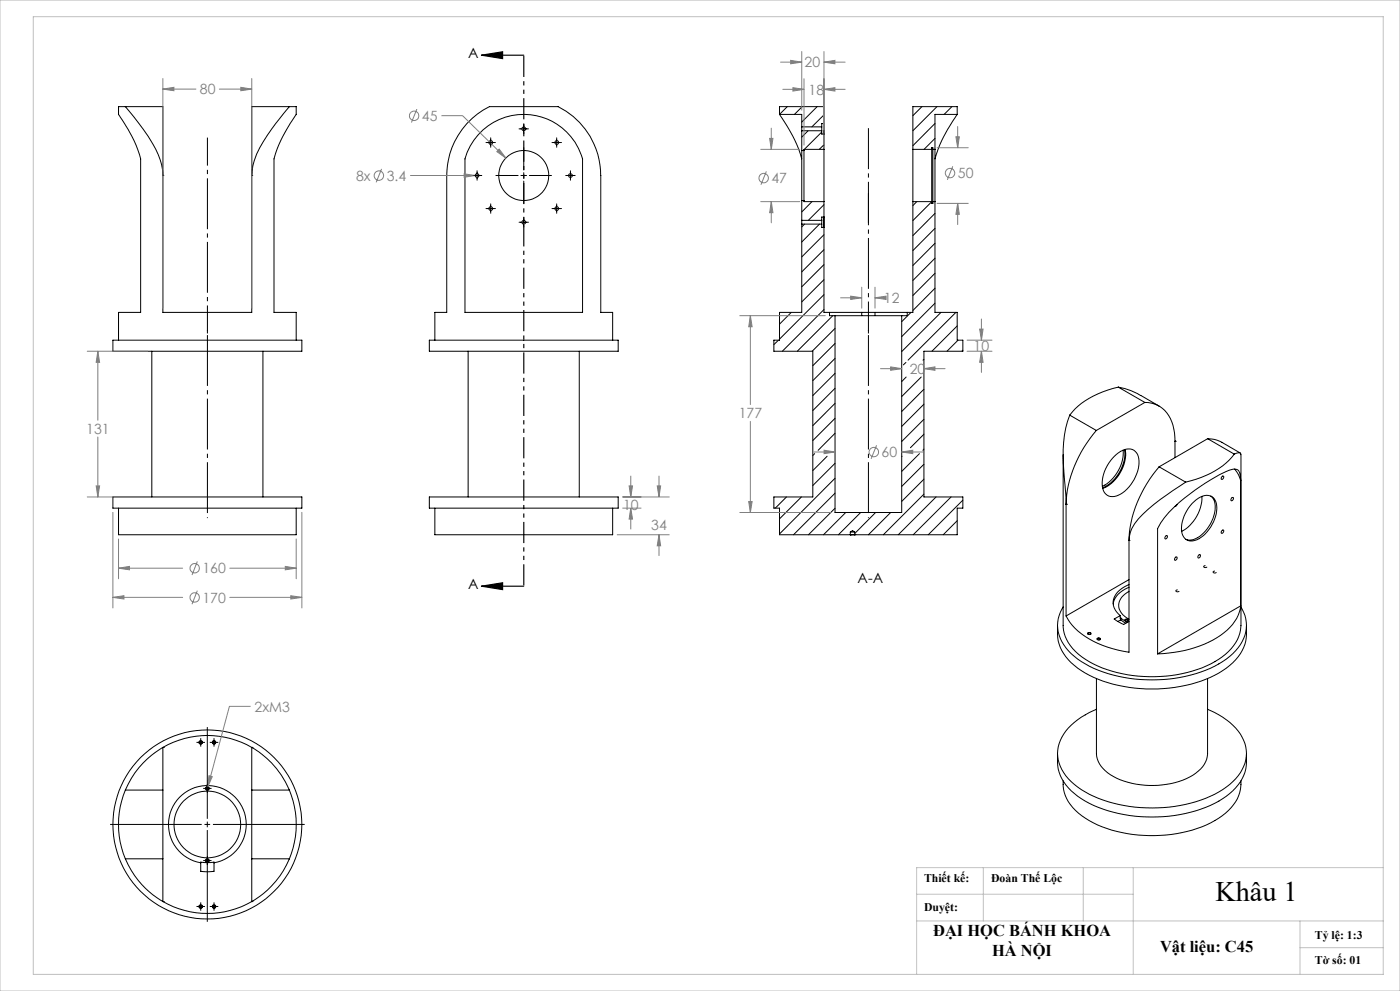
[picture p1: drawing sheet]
<svg xmlns="http://www.w3.org/2000/svg" width="420mm" height="297mm" viewBox="0 0 420 297" stroke-linecap="round" stroke-linejoin="round" font-family="sans-serif">
<g fill="none" stroke="#000" stroke-width=".3">
<path d="M37.6 32h-2v2.3l.5 .8a42.9 42.9 0 0 1 6.1 12.5v46h-6.6v8.3M37.6 32a65 65 0 0 1 9.8 14.3 15.5 15.5 0 0 1 1.5 6.3M37.6 32h11.3v20.6M86.8 32a70.5 70.5 0 0 0-9.8 14.1 16.8 16.8 0 0 0-1.5 6.5M86.8 32h2.1v2.3a48.4 48.4 0 0 0-6.7 13.3v46h6.7v8.3M86.8 32h-11.3v20.6M144.9 39a18.4 18.4 0 0 1 29.9 8.6v46h-35.3v-46a18.3 18.3 0 0 1 5.4-8.6zM155.7 38.6h2.8M157.1 37.2v2.8M233.9 34.3a48.4 48.4 0 0 1 6.6 13.3M233.9 34.3v-2.3h13.3v5M233.9 34.3h6.6v3.7"/>
<path d="M236.2 32l-2.3 2.3M240.5 38v1.2M240.5 39.2v5.9M240.5 38h6M240.5 39.2h6M240.7 32l-2.4 2.3M242.4 39.2l-1.9 1.9M245.1 32l-4.6 4.6M246.5 38v1.2M246.5 39.2v1h.7M246.5 39.6l-5.2 5.2M247.2 37v3.2"/>
<path d="M247.2 37h-.7v1M247.2 34.4l-3.6 3.6M276.6 32l-2.7 2.7M280.5 37l-6.6 6.7M281.1 32l-7.2 7.2M285.6 32l-2.4 2.3M287.2 34.3a50.7 50.7 0 0 0-6.7 13.3M287.2 34.3v-2.3h-13.3v12.8M287.2 34.3h-6.7v10.5M48.9 52.6h.1M48.9 52.6v41h26.6v-41M75.5 52.6h.1"/>
<path d="M134 52.6v41h-3.5v8.3M134 52.6h.1M134 52.6a23 23 0 0 1 12.8-20.6h20.6a23.1 23.1 0 0 1 12.8 20.6M141.7 52.6h2.8M143.1 51.2v2.8M145.8 42.7h2.8M147.2 41.3v2.8M148.8 52.6h6.6M156.3 52.6h1.7M157.1 44.3v6.6M157.1 51.7v1.7M157.1 54.3v6.7"/>
<path d="M158.8 52.6h6.7M165.6 42.7h2.9M167 41.3v2.8M169.7 52.6h2.8M171.1 51.2v2.8M180.2 52.6h.1M180.2 52.6v41h3.6v8.3M240.5 45.1v15M240.5 45.1h.7M241.2 45.1v15M241.2 44.9l-.2 .2M247.2 44.8v15.6"/>
<path d="M247.2 40.2v4.6M247.2 44.8h-6v.3M247.2 43.4l-1.4 1.4M273.9 44.8v15.6M273.9 44.8h5.6M279.5 44.8v15.6M279.5 44.8v-.5h.4v.5M279.9 44.8v15.6M279.9 44.8h.6M280.5 44.8v15.6M280.5 41.5l-3.3 3.3M145.8 62.5h2.8"/>
<path d="M147.2 61.1v2.8M155.7 66.6h2.8M157.1 65.2v2.8M165.6 62.5h2.9M167 61.1v2.8M240.5 66v1.2M240.5 67.2v26.4h-6.6v8.3h-1.7v3.4h11.6v43.6h-11.6v3.4h1.7v8h21.2M240.5 66h6M240.5 67.2h6M240.5 60.1v5.9M240.5 60.1h.7M241.2 60.1v.3h6"/>
<path d="M241.4 67.2l-.9 .8M243.6 60.4l-3.1 3.1M245.9 67.2l-5.4 5.3M246.5 66v1.2M246.5 67.2v1h.7M247.2 65v3.2M247.2 68.2h.1M247.2 65h-.7v1M247.2 68.2v25.4h1.6M247.2 60.4v4.6M247.2 61.3l-4.7 4.7M247.2 70.3l-6.7 6.7"/>
<path d="M247.2 74.8l-6.7 6.7M247.2 79.3l-6.7 6.7M273.9 60.4v33.2h-1.7M273.9 60.4h5.6M275 60.4l-1.1 1.2M279.5 60.4v.6h.4v-.6M279.5 60.5l-5.6 5.6M279.9 60.4h.6M280.5 60.4v33.2h6.7v8.3h1.7v3.4h-11.7v43.6h11.7v3.4h-1.7v8h-30.8M280.5 64l-6.6 6.6M280.5 68.4l-6.6 6.7M280.5 72.9l-6.6 6.7"/>
<path d="M280.5 77.4l-6.6 6.7M237.4 93.6l-3.5 3.6M247.2 83.8l-6.7 6.7M247.2 88.3l-13.3 13.3M247.2 92.8l-12.5 12.5M248.8 93.6h9.7M248.8 93.6v1h1.7M249.8 94.6l-10.6 10.7M250.5 94.6h20M250.5 94.6v59h20v-59M250.5 98.4l-6.8 6.9M258.5 93.6h4"/>
<path d="M258.5 93.6v1M262.5 93.6h9.7M262.5 93.6v1M272.2 93.6v1h-1.7M273.3 93.6l-2.8 2.8M280.5 81.9l-6.6 6.7M280.5 86.4l-6.6 6.7M280.5 90.9l-10 10M282.3 93.6l-11.8 11.8M286.8 93.6l-14.4 14.3M287.2 97.7l-7.6 7.6M33.9 101.9h56.7v3.4h-56.7z"/>
<path d="M45.5 105.3v43.6M78.9 105.3v43.6M128.8 101.9h56.7v3.4h-56.7zM140.4 105.3v43.6M173.8 105.3v43.6M233.5 101.9l-1.3 1.4M250.5 102.9l-6.7 6.7M250.5 107.4l-6.7 6.7M250.5 111.9l-6.7 6.7M250.5 116.4l-6.7 6.6M271.8 108.6l-.8 .8M271.9 113l-1.4 1.4"/>
<path d="M276.4 113l-5.9 5.8M277.2 107.7l-.3 .2M277.2 116.7l-6.7 6.6M287.4 101.9l-3.3 3.4M288.9 105l-.3 .3M335.5 116a18.3 18.3 0 0 1 6.7 2.6M335.5 116a24.6 24.6 0 0 0-14.6 8.4M335.5 116l8 4.6M342.3 118.5l5.4 3.2M244.4 136l-.6 .5M248.1 136.7l-4.3 4.3M250.5 120.9l-6.7 6.7"/>
<path d="M250.5 125.4l-6.7 6.6M250.5 129.9l-5.1 5.1M250.5 138.8l-6.7 6.7M270.6 136.7l-.1 .1M275.8 136l-5.3 5.3M277.2 121.1l-6.7 6.7M277.2 125.7l-6.7 6.6M277.2 130.1l-4.1 4.1M277.2 134.6l-.3 .4M277.2 139.1l-6.7 6.7M318.9 136.3v51.1a12.5 12.5 0 0 0 6.7 10.2 40.4 40.4 0 0 0 29 4.3 25.9 25.9 0 0 0 15.5-8.4l1.5-2.7 .7-3.4v-51.1M320.9 124.4a37.4 37.4 0 0 0-1.7 17l.6 9.7"/>
<path d="M320.9 124.4l8 4.6M328.9 129a36.3 36.3 0 0 0-9.1 22.1M334.3 136.8a5 5 0 0 1 5.9-1.8 5.6 5.6 0 0 1 1.1 6.3 10.9 10.9 0 0 1-7 7.5 3.2 3.2 0 0 1-3.6-3.5 11.7 11.7 0 0 1 3.6-8.5zM336.9 134.9a11.8 11.8 0 0 1-6.2 10.9M337.4 134.8a11.5 11.5 0 0 1-6.6 11.4M337.5 134.7a11.4 11.4 0 0 1-6.7 11.7M343.5 120.6a8.7 8.7 0 0 1 8.6 8l.4 3.7M343.5 120.6l-14.6 8.4M347.7 139.9a35.9 35.9 0 0 0-9 22.1M347.7 139.9l8 4.6M352.5 132.3h.1M352.5 132.3v4.9"/>
<path d="M362.3 131.5l2 .2 1.7 .6 6 3.4M362.3 131.5l-14.6 8.4M362.3 131.5l8 4.6M370.3 136.1a24.6 24.6 0 0 1-14.6 8.4M370.3 136.1l1.6-.4 .4 .6M33.9 148.9h56.7v3.4h-56.7zM35.6 152.3v8h53.3v-8M128.8 148.9h56.7v3.4h-56.7zM130.5 152.3v8h53.3v-8M235.9 148.9l-3.3 3.4M240.4 148.9l-6.5 6.6M250.5 143.3l-16.6 16.7"/>
<path d="M250.5 147.8l-12.4 12.5M250.5 152.3l-8 8M253.7 153.6l-6.6 6.7M255.1 159.5h1.3M255.1 159.5l.7-.5 .6 .5M255.1 159.5v.8M256.4 159.5v.8M258.2 153.6l-6.7 6.7M262.7 153.6l-6.3 6.3M267.2 153.6l-6.7 6.7M277.2 143.6l-6.7 6.7M277.2 148.1l-12.2 12.2"/>
<path d="M280.8 148.9l-11.3 11.4M285.3 148.9l-11.3 11.4M287.2 156.1l-4.2 4.2M288.9 149.9l-10.4 10.4M319.8 151.1h.1M319.8 151.1v33.5M353.1 151.2l-.4 .5-.2 .1M355.7 144.5a71 71 0 0 0-14.2 11 9.8 9.8 0 0 0-2.8 6.5M357.6 150.9a5.3 5.3 0 0 1 5.8-2.1 4.4 4.4 0 0 1 1.5 5.1 11.2 11.2 0 0 1-6.4 8.1 3.1 3.1 0 0 1-4.1-3.5 11.6 11.6 0 0 1 3.2-7.6zM360.5 148.8a11.9 11.9 0 0 1-6 10.4M363.3 148.7a5.2 5.2 0 0 1 .9 5.8 10.3 10.3 0 0 1-6.8 7.3l-1.6-.2M366.6 159l.3-.2a.54 .54 0 0 1 .1 .7 .54 .54 0 0 1-.6 .2z"/>
<path d="M366.7 142.7h.2a.54 .54 0 0 1 .1 .6 .54 .54 0 0 1-.6 .3zM369.6 149.1h.2a.51 .51 0 0 1 .1 .6 .51 .51 0 0 1-.6 .3zM370.4 140.6l1.1 1.7 .7 1.7M372.2 144v-.6a2.51 2.51 0 0 0-1.5-2.8 16 16 0 0 0-7.5 3.2 59.7 59.7 0 0 0-13.9 11.3l-2 3.3v37.6M372.2 144v37.6M255.1 160.3h.1M255.1 160.3h1.3M256.4 160.3h.1M338.7 162v33.5a28.3 28.3 0 0 1-17-8.1l-1.9-2.8M338.7 162h.1M338.7 175.2a6.5 6.5 0 0 0-4.8 5.7l.7 1.9 1.5 1.7M338.7 176a6.8 6.8 0 0 0-4.7 5"/>
<path d="M338.7 177.2a4.5 4.5 0 0 0-2.6 5.9l.7 1.1 1.9 1.4M338.7 173.7l-18.9 10.9M349.7 160.7l.3-.2a.52 .52 0 0 1 .1 .7 .52 .52 0 0 1-.6 .2zM352.6 167.1l.3-.2a.52 .52 0 0 1 .1 .7 .52 .52 0 0 1-.6 .2zM359.6 166.4l.3-.2a.52 .52 0 0 1 .1 .7 .52 .52 0 0 1-.6 .2zM317.3 187.4a13.2 13.2 0 0 0 6 12.8 39.9 39.9 0 0 0 25.7 6.2 34.5 34.5 0 0 0 20.9-7.8 12.6 12.6 0 0 0 4-11.2M318.9 181.9a10.4 10.4 0 0 0 1.6 13.1 30.7 30.7 0 0 0 18.3 8.3 42.9 42.9 0 0 0 28-5 13.1 13.1 0 0 0 7.1-11.9 10.1 10.1 0 0 0-1.6-4.5M326.3 189.7a.46 .46 0 0 1 .6-.2 .46 .46 0 0 1 .3 .5l-.6 .1zM326.5 190.1l-.1-.1a.35 .35 0 0 1 .4-.3 .35 .35 0 0 1 .3 .4M329.1 191.3a.46 .46 0 0 1 .6-.2 .46 .46 0 0 1 .3 .6h-.6zM329.3 191.7l-.1-.1a.35 .35 0 0 1 .4-.3 .35 .35 0 0 1 .4 .4M336.1 184.5l-1.8 1 2.8 1.6 1.6-.9"/>
<path d="M336.1 184.5v.8l.1-.1M336.2 185.2l2 1.3M336.2 185.8l1.5 1M336.2 185.8l-.8 .5M336.2 185.2v.6M337.5 185.7a.45 .45 0 0 1 .5-.2 .45 .45 0 0 1 .3 .6h-.6zM337.6 186.1v-.1a.36 .36 0 0 1 .4-.3 .36 .36 0 0 1 .3 .4M372.2 181.6a13.5 13.5 0 0 1-7.1 9.5 36.6 36.6 0 0 1-17.8 4.9M372.2 181.6l-24.9 14.4M62.2 217.9v27.5M328.9 203.4v22.4a8.2 8.2 0 0 0 5.1 6.9 26.1 26.1 0 0 0 23.9-.4 7.9 7.9 0 0 0 4.4-6.5v-22.4M328.9 212.6a19.4 19.4 0 0 0-10.8 9.3 11.1 11.1 0 0 0 4.2 13.2 37.8 37.8 0 0 0 25 7 36.9 36.9 0 0 0 21.6-7 11.6 11.6 0 0 0 4.6-12.3 18.4 18.4 0 0 0-11.2-10.2"/>
<path d="M37.6 236.8a27 27 0 0 0 0 20.6M37.6 236.8h11.3M48.9 224h.1M48.9 224v12.8M48.9 224a26.8 26.8 0 0 0-11.3 12.8M48.9 224a26.5 26.5 0 0 1 26.6 0M48.9 236.8v20.6M58.9 222.5h2.6M60.2 221.2v2.6M61 236.3h2.5M62.9 222.5h2.6M64.2 221.2v2.6"/>
<path d="M75.5 224h.1M75.5 224a26.8 26.8 0 0 1 11.3 12.8M75.5 224v12.8M75.5 236.8h11.3M75.5 236.8v20.6M86.8 236.8a27 27 0 0 1 0 20.6M317.3 225.8a13.2 13.2 0 0 0 6 12.8 40.5 40.5 0 0 0 25.7 6.2 36 36 0 0 0 19.9-7 12.9 12.9 0 0 0 5-12M318.9 234a11.8 11.8 0 0 0 5.6 10.5 38.1 38.1 0 0 0 25.3 5.8 31.2 31.2 0 0 0 18.7-7.4 11.1 11.1 0 0 0 3.8-8.9M33 247.1h27.5M37.6 257.4a26.8 26.8 0 0 0 11.3 12.8M37.6 257.4h11.3M48.9 257.4v12.8"/>
<path d="M60.2 258.4l2 .1 2-.1v2.7h-4zM60.2 258.6a11.7 11.7 0 0 1-7.7-17.9 11.7 11.7 0 0 1 19.5 0 11.7 11.7 0 0 1-7.8 17.9M61 257.9h2.5M61.3 247.1h1.7M62.2 246.2v1.7M62.2 248.8v27.5M63.9 247.1h27.5M75.5 257.4v12.8M75.5 257.4h11.3M86.8 257.4a26.5 26.5 0 0 1-11.3 12.8M48.9 270.2h.1M48.9 270.2a26.7 26.7 0 0 0 26.6 0"/>
<path d="M58.9 271.7h2.6M60.2 270.4v2.5M62.9 271.7h2.6M64.2 270.4v2.5M75.5 270.2h.1"/>
<circle cx="157.1" cy="38.6" r=".57"/>
<circle cx="143.1" cy="52.6" r=".57"/>
<circle cx="147.2" cy="42.7" r=".56"/>
<circle cx="157.1" cy="52.6" r="7.5"/>
<circle cx="167" cy="42.7" r=".56"/>
<circle cx="171.1" cy="52.6" r=".58"/>
<circle cx="147.2" cy="62.5" r=".56"/>
<circle cx="157.1" cy="66.6" r=".57"/>
<circle cx="167" cy="62.5" r=".56"/>
<circle cx="60.2" cy="222.5" r=".5"/>
<circle cx="60.2" cy="222.5" r=".42"/>
<circle cx="62.2" cy="236.3" r=".42"/>
<circle cx="62.2" cy="236.3" r=".51"/>
<circle cx="64.2" cy="222.5" r=".41"/>
<circle cx="64.2" cy="222.5" r=".51"/>
<circle cx="62.2" cy="247.1" r="10"/>
<circle cx="62.2" cy="257.9" r=".41"/>
<circle cx="62.2" cy="247.1" r="28.3"/>
<circle cx="62.2" cy="257.9" r=".51"/>
<circle cx="60.2" cy="271.7" r=".51"/>
<circle cx="60.2" cy="271.7" r=".43"/>
<circle cx="64.2" cy="271.7" r=".41"/>
<circle cx="64.2" cy="271.7" r=".52"/>
</g>
<g fill="none" stroke="#808080" stroke-width=".3">
<path d="M234.2 18.6h6.3M237.2 18.1l3.3 .5-3.3 .5zM240.5 15.4v17.6M247.2 18.6l3.3-.5v1zM247.2 15.4v28.1M247.2 18.6h6.3M48.9 26.7l3.3-.5v1zM48.9 23.5v68.9M48.9 26.7h9.9M65.8 26.7h9.7M72.2 26.2l3.3 .5-3.3 .5zM75.5 23.5v68.9"/>
<path d="M125.1 32.7l-1.7 4M132.4 34.7h6.4l13 12.7M231.4 38.4v6.4M234.8 26.8h6.4M237.9 26.3l3.3 .5-3.3 .5zM241.2 23.6v19.9M247.2 26.8l3.3-.5v1zM247.2 26.8h6.3M287.3 37.9v6.4M114.5 50.6l-1.6 4M123 52.6h19.6M139.2 52.1l3.4 .5-3.4 .5z"/>
<path d="M149.8 44.7l2 2.7-2.8-2zM228.2 44.8h11.7M229.9 51.4l-1.6 4M230.9 41.5h1l-.5 3.3zM281.1 44.3h9.4M285.8 49.8l-1.6 4.1M286.8 41h1l-.5 3.3zM228.2 60.4h11.7M231.4 60.4l.5 3.3h-1zM231.4 60.4v6.4M281.1 61h9.4M287.3 61l.5 3.2h-1z"/>
<path d="M287.3 61v6.3M221.9 94.6h25.7M225.1 94.6l.5 3.3h-1zM225.1 94.6v26.6M252.2 89.2h6.3M255.2 88.8l3.3 .4-3.3 .5zM258.5 86.1v6.3M262.5 89.2l3.3-.4v.9zM262.5 86.1v6.3M262.5 89.2h1.5M293.9 98.6h1l-.5 3.3zM294.4 95.6v6.3"/>
<path d="M26.2 105.3h18.1M29.4 105.3l.5 3.3h-1zM29.4 105.3v20.6M264.2 110.5h6.3M267.2 110l3.3 .5-3.3 .5zM277.2 110.5l3.3-.5v1zM277.2 110.5h6.3M290.1 105.3h7.5M290.1 101.9h7.5M294.4 105.3l.5 3.3h-1zM294.4 105.3v6.3M29.4 131v17.9"/>
<path d="M225.1 126.3v27.3M244.2 135.5h6.3M247.2 134.9l3.3 .6-3.3 .5zM263 133.5l-1.7 4M270.5 135.5l3.3-.6v1.1zM270.5 135.5h6.4M26.2 148.9h18.1M28.9 145.6h1l-.5 3.3zM33.9 153.6v28.6M90.6 153.6v28.6M186.7 148.9h14.2M186.7 152.3h5.7"/>
<path d="M188.7 145.6h1.1l-.6 3.3zM189.2 152.3l.6 3.3h-1.1zM189.2 142.6v6.3M189.2 152.3v6.3M197.2 145.6h1l-.5 3.3zM197.7 142.6v6.3M221.9 153.6h27.3M224.6 150.3h1l-.5 3.3zM33.9 179l3.3-.5v1zM33.9 179h20.9M35.6 170.3l3.2-.5v1zM35.6 161.5v12"/>
<path d="M35.6 170.3h19.2M59.2 168.3l-1.6 4M59.2 177l-1.6 4.1M68.9 170.3h20M68.9 179h21.7M85.6 169.8l3.3 .5-3.3 .5zM87.2 178.5l3.4 .5-3.4 .5zM88.9 161.5v12M185.1 160.3h15.8M197.7 160.3l.5 3.3h-1zM197.7 160.3v6.3M75.2 211.7h-6.4l-6.5 24.1"/>
<path d="M62.7 232.5l1 .3-1.4 3z"/>
<circle cx="124.2" cy="34.7" r="1.41"/>
<circle cx="113.7" cy="52.6" r="1.41"/>
<circle cx="229.1" cy="53.4" r="1.4"/>
<circle cx="285" cy="51.9" r="1.41"/>
<circle cx="262.2" cy="135.5" r="1.41"/>
<circle cx="58.4" cy="179.1" r="1.42"/>
<circle cx="58.4" cy="170.3" r="1.41"/>
</g>
<path d="M144.4 16.5l6.4-1v2.1zM144.4 16.5h12.7M144.4 175.7l6.4-1v2zM144.4 175.7h12.7" fill="none" stroke="#000" stroke-width=".35"/>
<path d="M352.9 177.3a.38 .38 0 0 1 .4-.5 .38 .38 0 0 1 .3 .5h-.7M361.2 170a.38 .38 0 0 1 .4-.5 .38 .38 0 0 1 .4 .5h-.8M364.1 171.6a.38 .38 0 0 1 .3-.4 .38 .38 0 0 1 .4 .4h-.7M326.5 190.1a.38 .38 0 0 1 .3-.5 .38 .38 0 0 1 .4 .5h-.7M329.3 191.7a.38 .38 0 0 1 .3-.5 .38 .38 0 0 1 .4 .5h-.7M337.6 186.1a.38 .38 0 0 1 .4-.5 .38 .38 0 0 1 .3 .5h-.7" fill="none" stroke="#000" stroke-width=".3" stroke-dasharray="1.3 .6" stroke-dashoffset=".3" stroke-linecap="butt"/>
<path d="M60.2 223a.5 .5 0 0 1-.4-.7 .5 .5 0 0 1 .8-.1 .5 .5 0 0 1-.3 .8h-.1M62.2 236.8a.5 .5 0 0 1-.4-.7 .5 .5 0 0 1 .8-.1 .5 .5 0 0 1-.3 .8h-.1M64.2 223a.5 .5 0 0 1-.4-.7 .5 .5 0 0 1 .8-.1 .5 .5 0 0 1-.3 .8h-.1M62.2 258.4a.5 .5 0 0 1-.4-.7 .5 .5 0 0 1 .8-.1 .5 .5 0 0 1-.3 .8h-.1M60.2 272.2a.5 .5 0 0 1-.4-.8 .5 .5 0 0 1 .8 0 .5 .5 0 0 1-.3 .8h-.1M64.2 272.2a.5 .5 0 0 1-.4-.8 .5 .5 0 0 1 .8 0 .5 .5 0 0 1-.3 .8h-.1" fill="none" stroke="#000" stroke-width=".3" stroke-dasharray="1.3 .6" stroke-linecap="butt"/>
<path d="M62.2 98.9v56.4M260.5 98.9v56.4" fill="none" stroke="#000" stroke-width=".3" stroke-dasharray="15.2 1.3 1.3 1.3" stroke-dashoffset="-1.5" stroke-linecap="butt"/>
<path d="M62.2 41.2v58.7" fill="none" stroke="#000" stroke-width=".3" stroke-dasharray="15.2 1.3 1.3 1.3" stroke-dashoffset="6.8" stroke-linecap="butt"/>
<path d="M260.5 57.9v42" fill="none" stroke="#000" stroke-width=".3" stroke-dasharray="15.2 1.3 1.3 1.3" stroke-dashoffset="5.7" stroke-linecap="butt"/>
<path d="M260.5 38.4v28.4" fill="none" stroke="#000" stroke-width=".3" stroke-dasharray="15.2 1.3 1.3 1.3" stroke-dashoffset="3" stroke-linecap="butt"/>
<path d="M157.1 16.5v159.2" fill="none" stroke="#000" stroke-width=".35" stroke-dasharray="6.3 1.3 1.3 1.3 1.3 1.3" stroke-dashoffset="-.2" stroke-linecap="butt"/>
<path d="M0 0h420v297h-420zM10 5h405v287h-405zM275 276h140M275 268h65M295 260v16M325 260v16M340 260v32M390 276v16M415 260h-140v32M390 284h25" fill="none" stroke="#c0c0c0" stroke-width=".3"/>
<path d="M144.4 16.5l6.4-1v2.1zM144.4 175.7l6.4-1v2z" fill="#000"/>
<g fill="#808080">
<path d="M85.6 169.8l3.3 .5-3.3 .5zM35.6 170.3l3.2-.5v1zM29.4 105.3l.5 3.3h-1zM28.9 145.6h1l-.5 3.3zM33.9 179l3.3-.5v1zM87.2 178.5l3.4 .5-3.4 .5zM48.9 26.7l3.3-.5v1zM72.2 26.2l3.3 .5-3.3 .5zM247.2 134.9l3.3 .6-3.3 .5zM270.5 135.5l3.3-.6v1.1zM224.6 150.3h1l-.5 3.3zM225.1 94.6l.5 3.3h-1zM293.9 98.6h1l-.5 3.3zM294.4 105.3l.5 3.3h-1zM267.2 110l3.3 .5-3.3 .5zM277.2 110.5l3.3-.5v1zM286.8 41h1l-.5 3.3zM287.3 61l.5 3.2h-1zM230.9 41.5h1l-.5 3.3zM231.4 60.4l.5 3.3h-1zM237.2 18.1l3.3 .5-3.3 .5zM247.2 18.6l3.3-.5v1zM247.2 26.8l3.3-.5v1zM237.9 26.3l3.3 .5-3.3 .5zM262.5 89.2l3.3-.4v.9zM255.2 88.8l3.3 .4-3.3 .5z"/>
<path d="M62.7 232.5l-.4 3.3 1.4-3zM149.8 44.7l-.8 .7 2.8 2zM139.2 52.1v1l3.4-.5zM188.7 145.6h1.1l-.6 3.3zM189.2 152.3l.6 3.3h-1.1zM197.2 145.6h1l-.5 3.3zM197.7 160.3l.5 3.3h-1z"/>
</g>
<text font-size="8.5" x="364.6" y="270.1">Khâu 1</text>
<g font-size="4.9">
<text x="280" y="280.6">ĐẠI HỌC BÁNH KHOA</text>
<text x="297.6" y="286.5">HÀ NỘI</text>
<text x="348" y="285.4">Vật liệu: C45</text>
</g>
<g font-size="4.2">
<text x="140.5" y="17.3">A</text>
<text x="140.5" y="176.4">A</text>
<text x="257.3" y="174.7">A-A</text>
</g>
<g font-size="4.2" fill="#808080">
<text x="241.4" y="20.2">20</text>
<text x="60" y="28.3">80</text>
<text x="242.6" y="28.4">18</text>
<text x="126.6" y="36.2">45</text>
<text x="287.4" y="53.4">50</text>
<text x="106.8" y="54.2">8x</text>
<text x="116" y="54.2">3.4</text>
<text x="231.5" y="54.9">47</text>
<text x="265.2" y="90.8">12</text>
<text x="292.1" y="105.2">10</text>
<text x="273" y="112.1">20</text>
<text x="221.6" y="125.4">177</text>
<text x="25.9" y="130">131</text>
<text x="264.5" y="137">60</text>
<text x="186.9" y="152.8">10</text>
<text x="195.4" y="158.9">34</text>
<text x="60.8" y="171.8">160</text>
<text x="60.8" y="180.6">170</text>
<text x="76.4" y="213.3">2xM3</text>
</g>
<g font-size="3.5">
<text x="277.2" y="264.4">Thiết kế:</text>
<text x="297.3" y="264.4">Đoàn Thế Lộc</text>
<text x="277.2" y="273">Duyệt:</text>
<text x="394.5" y="281.4">Tỷ lệ: 1:3</text>
<text x="394.5" y="289">Tờ số: 01</text>
</g>
</svg>
